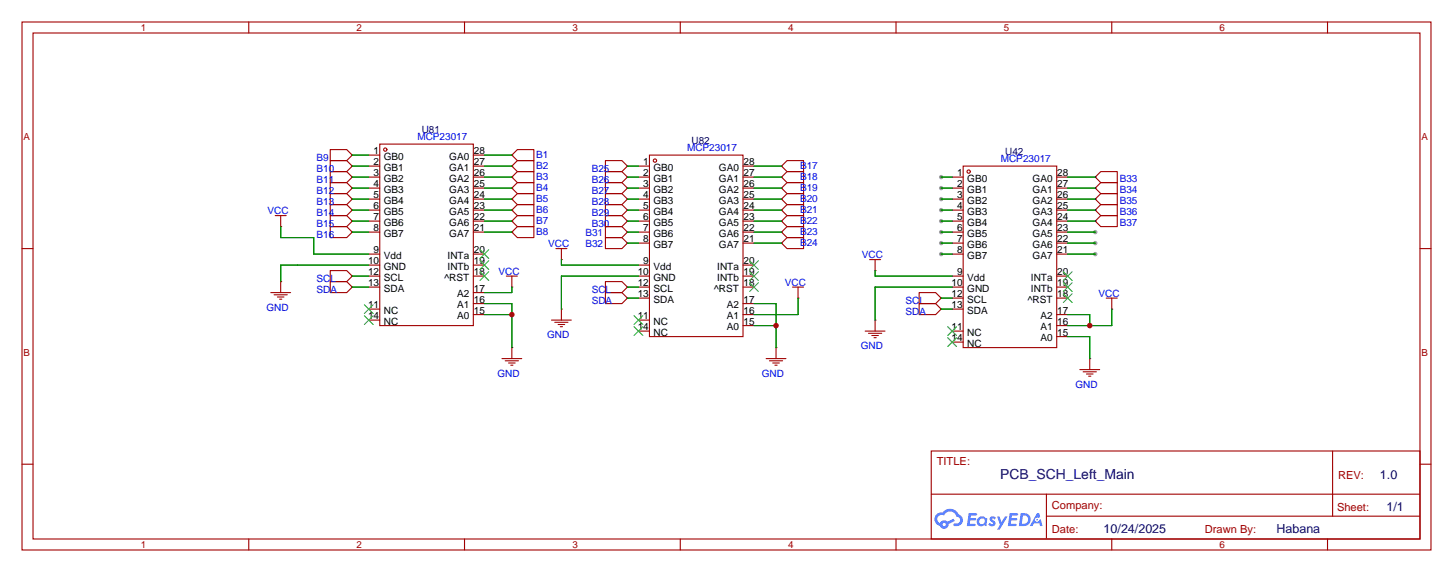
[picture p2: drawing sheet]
<svg xmlns="http://www.w3.org/2000/svg" width="335mm" height="132mm" viewBox="0 0 335 132" stroke-linecap="round" stroke-linejoin="round" font-family="sans-serif">
<g fill="#999">
<circle cx="252.7" cy="53.6" r=".51"/>
<circle cx="252.7" cy="56.1" r=".51"/>
<circle cx="252.7" cy="58.7" r=".51"/>
<circle cx="217.2" cy="40.9" r=".51"/>
<circle cx="217.2" cy="58.7" r=".51"/>
<circle cx="217.2" cy="56.1" r=".51"/>
<circle cx="217.2" cy="53.6" r=".51"/>
<circle cx="217.2" cy="51.1" r=".51"/>
<circle cx="217.2" cy="48.5" r=".51"/>
<circle cx="217.2" cy="46" r=".51"/>
<circle cx="217.2" cy="43.4" r=".51"/>
</g>
<g fill="none" stroke="#a10000" stroke-width=".25">
<path d="M5.1 5.1h325.1v121.9h-325.1zM7.6 7.6h320.1v116.9h-320.1zM57.4 5.1v2.5M107.2 5.1v2.5M157 5.1v2.5M206.8 5.1v2.5M256.5 5.1v2.5M306.3 5.1v2.5M76.2 39.6h3.8l1.3 1.3-1.3 1.3h-3.8zM76.2 37.1h3.8l1.3 1.3-1.3 1.2h-3.8zM76.2 34.5h3.8l1.3 1.3-1.3 1.3h-3.8zM81.3 38.4h.1"/>
<path d="M81.3 35.8h.1M85.1 38.4h2.5M85.1 35.8h2.5M87.6 33.3h21.6v41.9h-21.6zM109.2 38.4h2.6M109.2 35.8h2.6M118.1 38.4l1.3-1.3h3.8v2.5h-3.8zM118.1 38.4h.1M118.1 35.8h.1M119.4 34.5h3.8v2.6h-3.8l-1.3-1.3zM139.7 39.6h3.8l1.3 1.3-1.3 1.3h-3.8zM139.7 37.1h3.8l1.3 1.3-1.3 1.2h-3.8z"/>
<path d="M144.8 38.4h.1M147.3 38.4h2.6M149.9 35.8h21.5v41.9h-21.5zM171.4 38.4h2.6M180.3 38.4h.1M181.6 37.1h3.8v2.5h-3.8l-1.3-1.2zM5.1 57.4h2.5M63.5 49.8h2.5M64.8 52.3h.1M64.8 49.8v2.5M76.2 52.3h3.8l1.3 1.3-1.3 1.3h-3.8zM76.2 49.8h3.8l1.3 1.3-1.3 1.2h-3.8z"/>
<path d="M76.2 47.2h3.8l1.3 1.3-1.3 1.3h-3.8zM76.2 44.7h3.8l1.3 1.3-1.3 1.2h-3.8zM76.2 42.2h3.8l1.3 1.2-1.3 1.3h-3.8zM81.3 53.6h.1M81.3 51.1h.1M81.3 48.5h.1M81.3 46h.1M81.3 43.4h.1M81.3 40.9h.1M85.1 40.9h2.5M85.1 43.4h2.5M85.1 46h2.5"/>
<path d="M85.1 48.5h2.5M85.1 51.1h2.5M85.1 53.6h2.5M85.1 58.7h2.5M109.2 40.9h2.6M109.2 43.4h2.6M109.2 46h2.6M109.2 48.5h2.6M109.2 51.1h2.6M109.2 53.6h2.6M109.2 58.7h2.6M118.1 53.6l1.3-1.3h3.8v2.6h-3.8z"/>
<path d="M118.1 53.6h.1M118.1 51.1l1.3-1.3h3.8v2.5h-3.8zM118.1 51.1h.1M118.1 48.5l1.3-1.3h3.8v2.6h-3.8zM118.1 48.5h.1M118.1 46l1.3-1.3h3.8v2.5h-3.8zM118.1 46h.1M118.1 43.4l1.3-1.2h3.8v2.5h-3.8zM118.1 43.4h.1M118.1 40.9l1.3-1.3h3.8v2.6h-3.8zM118.1 40.9h.1M128.3 57.4h2.5"/>
<path d="M129.5 59.9h.1M129.5 57.4v2.5M139.7 49.8h3.8l1.3 1.3-1.3 1.2h-3.8zM139.7 47.2h3.8l1.3 1.3-1.3 1.3h-3.8zM139.7 44.7h3.8l1.3 1.3-1.3 1.2h-3.8zM139.7 42.2h3.8l1.3 1.2-1.3 1.3h-3.8zM144.8 51.1h.1M144.8 48.5h.1M144.8 46h.1M144.8 43.4h.1M144.8 40.9h.1M147.3 40.9h2.6"/>
<path d="M147.3 43.4h2.6M147.3 46h2.6M147.3 48.5h2.6M147.3 51.1h2.6M147.3 53.6h2.6M147.3 56.1h2.6M171.4 40.9h2.6M171.4 43.4h2.6M171.4 46h2.6M171.4 48.5h2.6M171.4 51.1h2.6M171.4 53.6h2.6"/>
<path d="M171.4 56.1h2.6M180.3 56.1h.1M180.3 53.6h.1M180.3 51.1h.1M180.3 48.5h.1M180.3 46h.1M180.3 43.4h.1M180.3 40.9l1.3-1.3h3.8v2.6h-3.8zM180.3 40.9h.1M181.6 54.9h3.8v2.5h-3.8l-1.3-1.3zM181.6 52.3h3.8v2.6h-3.8l-1.3-1.3zM181.6 49.8h3.8v2.5h-3.8l-1.3-1.2z"/>
<path d="M181.6 47.2h3.8v2.6h-3.8l-1.3-1.3zM181.6 44.7h3.8v2.5h-3.8l-1.3-1.2zM181.6 42.2h3.8v2.5h-3.8l-1.3-1.3zM327.7 57.4h2.5M62.5 67.6h4.6M63.2 68.1h3.1M64 68.6h1.5M64.5 69.1h.5M64.8 65h.1M64.8 65v2.6M76.2 65h3.8l1.3 1.3-1.3 1.3h-3.8zM76.2 62.5h3.8l1.3 1.3-1.3 1.2h-3.8z"/>
<path d="M81.3 66.3h.1M81.3 63.8h.1M85.1 73.9h2.5M85.1 66.3h2.5M85.1 61.2h2.5M85.1 63.8h2.5M85.1 71.4h2.5M109.2 67.6h2.6M109.2 61.2h2.6M109.2 63.8h2.6M109.2 72.6h2.6M109.2 70.1h2.6"/>
<path d="M127.3 73.9h4.5M128 74.4h3.1M128.8 74.9h1.5M129.3 75.4h.5M129.5 71.4h.1M129.5 71.4v2.5M139.7 67.6h3.8l1.3 1.2-1.3 1.3h-3.8zM139.7 65h3.8l1.3 1.3-1.3 1.3h-3.8zM144.8 68.8h.1M144.8 66.3h.1M147.3 73.9h2.6M147.3 66.3h2.6"/>
<path d="M147.3 61.2h2.6M147.3 63.8h2.6M147.3 68.8h2.6M147.3 76.5h2.6M171.4 66.3h2.6M171.4 61.2h2.6M171.4 63.8h2.6M171.4 75.2h2.6M171.4 72.6h2.6M171.4 70.1h2.6M182.9 66.3h2.5M184.1 68.8h.1"/>
<path d="M184.1 66.3v2.5M115.8 82.8h4.6M116.6 83.3h3M117.3 83.8h1.6M117.9 84.3h.5M118.1 80.3h.1M118.1 80.3v2.5M176.8 82.8h4.6M177.5 83.3h3.1M178.3 83.8h1.5M178.8 84.3h.5M179.1 80.3h.1"/>
<path d="M179.1 80.3v2.5M5.1 107.2h2.5M214.9 104.1h112.8v20.4h-112.8zM214.9 114.1h112.7M241.5 119.2h86.1M241.5 114.1v10.2M307.5 104.2v15M327.7 107.2h2.5M57.4 124.5v2.5M107.2 124.5v2.5M157 124.5v2.5M206.8 124.5v2.5"/>
<path d="M256.5 124.5v2.5M306.3 124.5v2.5"/>
<circle cx="88.9" cy="34.5" r=".38"/>
<circle cx="151.1" cy="37.1" r=".38"/>
</g>
<g fill="none" stroke="#3c3" stroke-width=".25">
<path d="M110.7 57.7l2.1 2M112.8 57.7l-2.1 2M84.1 70.4l2 2M84.1 72.9l2 2M86.1 70.4l-2 2M86.1 72.9l-2 2M110.7 62.7l2.1 2.1M110.7 60.2l2.1 2M112.8 62.7l-2.1 2.1M112.8 60.2l-2.1 2M146.3 72.9l2 2M146.3 75.4l2 2.1"/>
<path d="M148.3 72.9l-2 2M148.3 75.4l-2 2.1M173 65.3l2 2M173 62.7l2 2.1M173 60.2l2 2M175 65.3l-2 2M175 62.7l-2 2.1M175 60.2l-2 2"/>
</g>
<g fill="#5487ff">
<path d="M228.6 119.4l.5-.2 .4 .1 .3 .3-.3 .4a.34 .34 0 0 0-.2-.3 .34 .34 0 0 0-.4 .1v.1a.85 .85 0 0 1 .7 .7 .85 .85 0 0 1-.3 .8l-.6 .1-.7-.4 .4-.4 .5 .3 .3-.1-.1-.2a.88 .88 0 0 1-.5-1.3z"/>
<path d="M230.1 119.3h.5l.5 1.3 .8-1.3h.6l-1.8 3h-.6l.6-1.1z"/>
<path d="M223.5 118.5l2 .1-.1 .4h-1.4v.6h1.1l.2 .3-.3 .3h-1.1l-.1 .8h1.2l.1 .2-.1 .2-1.9 .1z"/>
<path d="M233 118.5l1.9 .1-.1 .4h-1.3l-.1 .6h1.1l.2 .3-.2 .3h-1.2l-.1 .8h1.3l.1 .2-.1 .2-1.9 .1z"/>
<path d="M239.3 118.5h.5l.2 .9-.4 .2a.5 .5 0 0 0-.8 .2 .5 .5 0 0 0 .4 .7 .5 .5 0 0 0 .6-.4l.3-.2 .5 1.6h-.6l-.2-.7h-1.2l-.4 .7h-.6z"/>
<path d="M235.5 118.5l-.4 3h1a1.52 1.52 0 0 0 1.7-1.5 1.52 1.52 0 0 0-1.8-1.5zM236 119a1.03 1.03 0 0 1 1.2 1.2 1.03 1.03 0 0 1-1.4 .8z"/>
<path d="M225.7 119.7a1.11 1.11 0 0 0-.1 1.5 1.11 1.11 0 0 0 1.6 .1l.4 .2 .2-1.7-.4-.2a1.07 1.07 0 0 0-1.7 .1zM225.9 120.4a.67 .67 0 0 1 1.3 0 .67 .67 0 0 1-1.3 0z"/>
<path d="M216.1 118.8a1.57 1.57 0 0 0 .8 2.6 1.04 1.04 0 0 0 1.2 .7 1.04 1.04 0 0 0 .8-1.1l1.4-.7-.3-.5-1.4 .7-.4-.3a1.05 1.05 0 0 0-1.3 .6 1 1 0 0 1-.5-1.4 1 1 0 0 1 1.4-.3 1.53 1.53 0 0 1 1.6-1 1.53 1.53 0 0 1 1.4 1.2 .82 .82 0 0 1 .7 1 .82 .82 0 0 1-1.1 .6 .31 .31 0 0 0-.4 .2 .31 .31 0 0 0 .3 .4 1.43 1.43 0 0 0 1.8-.9 1.43 1.43 0 0 0-.9-1.8 2.26 2.26 0 0 0-3.8-.5l-.7 .1zM217.5 121.1a.39 .39 0 0 1 .7 0 .39 .39 0 0 1-.7 0z"/>
<circle cx="239.3" cy="120" r=".19"/>
</g>
<g fill="none" stroke="#a10000" stroke-width=".25">
<path d="M222.2 38.4h21.6v41.9h-21.6zM139.7 52.3h3.8l1.3 1.3-1.3 1.3h-3.8zM139.7 54.9h3.8l1.3 1.2-1.3 1.3h-3.8zM144.8 53.6h.1M144.8 56.1h.1M200.7 59.9h2.5M201.9 59.9v2.6M219.7 40.9h2.5M219.7 43.4h2.5M219.7 46h2.5M219.7 48.5h2.5M219.7 51.1h2.5"/>
<path d="M219.7 53.6h2.5M219.7 56.1h2.5M219.7 58.7h2.5M243.8 40.9h2.6M243.8 43.4h2.6M243.8 46h2.6M243.8 48.5h2.6M243.8 51.1h2.6M243.8 53.6h2.6M243.8 56.1h2.6M243.8 58.7h2.6M252.7 40.9l1.3-1.3h3.8v2.6h-3.8z"/>
<path d="M252.7 40.9h.1M252.7 43.4h.1M252.7 46h.1M252.7 48.5h.1M252.7 51.1h.1M254 42.2h3.8v2.5h-3.8l-1.3-1.3zM254 44.7h3.8v2.5h-3.8l-1.3-1.2zM254 47.2h3.8v2.6h-3.8l-1.3-1.3zM254 49.8h3.8v2.5h-3.8l-1.3-1.2zM116.8 63.8h2.6M118.1 66.3h.1M118.1 63.8v2.5"/>
<path d="M199.6 76.5h4.6M200.4 77h3.1M201.2 77.5h1.5M201.7 78h.5M201.9 73.9h.1M201.9 62.5h.1M201.9 73.9v2.6M212.1 67.6h3.8l1.3 1.2-1.3 1.3h-3.8zM212.1 70.1h3.8l1.3 1.3-1.3 1.2h-3.8zM217.2 68.8h.1M217.2 71.4h.1M219.7 63.8h2.5"/>
<path d="M219.7 66.3h2.5M219.7 76.5h2.5M219.7 68.8h2.5M219.7 71.4h2.5M219.7 79h2.5M243.8 63.8h2.6M243.8 66.3h2.6M243.8 68.8h2.6M243.8 77.7h2.6M243.8 75.2h2.6M243.8 72.6h2.6M255.3 68.8h2.5"/>
<path d="M256.5 71.4h.1M256.5 68.8v2.6M249.2 85.3h4.5M249.9 85.9h3.1M250.7 86.4h1.5M251.2 86.9h.5M251.5 82.8h.1M251.5 82.8v2.5"/>
<circle cx="223.5" cy="39.6" r=".38"/>
</g>
<path d="M218.7 75.4l2 2.1M218.7 78l2 2M220.7 75.4l-2 2.1M220.7 78l-2 2M245.4 67.8l2 2M245.4 65.3l2 2M245.4 62.7l2 2.1M247.4 67.8l-2 2M247.4 65.3l-2 2M247.4 62.7l-2 2.1" fill="none" stroke="#3c3" stroke-width=".25"/>
<g fill="none" stroke="#008700" stroke-width=".25">
<path d="M81.3 35.8h3.8M81.3 38.4h3.8M111.8 35.8h6.3M111.8 38.4h6.3M144.8 38.4h2.5M174 38.4h6.3M64.8 52.3v2.6h7.6v3.8h12.7M81.3 40.9h3.8M81.3 43.4h3.8M81.3 46h3.8M81.3 48.5h3.8M81.3 51.1h3.8"/>
<path d="M81.3 53.6h3.8M111.8 40.9h6.3M111.8 43.4h6.3M111.8 46h6.3M111.8 48.5h6.3M111.8 51.1h6.3M111.8 53.6h6.3M129.5 59.9v1.3h17.8M144.8 40.9h2.5M144.8 43.4h2.5M144.8 46h2.5M144.8 48.5h2.5"/>
<path d="M144.8 51.1h2.5M144.8 53.6h2.5M144.8 56.1h2.5M174 40.9h6.3M174 43.4h6.3M174 46h6.3M174 48.5h6.3M174 51.1h6.3M174 53.6h6.3M174 56.1h6.3M217.2 58.7h2.5M217.2 40.9h2.5"/>
<path d="M217.2 43.4h2.5M217.2 46h2.5M217.2 48.5h2.5M217.2 51.1h2.5M217.2 53.6h2.5M217.2 56.1h2.5M246.4 58.7h6.3M246.4 40.9h6.3M246.4 43.4h6.3M246.4 46h6.3M246.4 48.5h6.3M246.4 51.1h6.3"/>
<path d="M246.4 53.6h6.3M246.4 56.1h6.3M81.3 63.8h3.8M81.3 66.3h3.8M85.1 61.2h-20.3v3.8M111.8 70.1h6.3v10.2M111.8 72.6h6.3M118.1 66.3v1.3h-6.3M144.8 68.8h2.5M144.8 66.3h2.5M147.3 63.8h-17.8v7.6M174 70.1h5.1v10.2"/>
<path d="M174 75.2h5.1M184.1 68.8v3.8h-10.1M201.9 62.5v1.3h17.8M217.2 68.8h2.5M217.2 71.4h2.5M219.7 66.3h-17.8v7.6M246.4 72.6h5.1v2.6M246.4 77.7h5.1v5.1M256.5 71.4v3.8h-10.1"/>
</g>
<g fill="#c00">
<circle cx="179.1" cy="75.2" r=".63"/>
<circle cx="118.1" cy="72.6" r=".63"/>
<circle cx="251.5" cy="75.2" r=".63"/>
</g>
<text font-size="3.2" fill="#000080" x="230.8" y="110.5">PCB_SCH_Left_Main</text>
<g font-size="2.9" fill="#000080">
<text x="318.4" y="110.7">1.0</text>
<text x="319.9" y="118.1">1/1</text>
<text x="254.7" y="123.2">10/24/2025</text>
<text x="294.5" y="123.1">Habana</text>
</g>
<g font-size="2.6" fill="#a00000">
<text x="216.2" y="107.3">TITLE:</text>
<text x="308.8" y="110.7">REV:</text>
<text x="242.7" y="117.5">Company:</text>
<text x="308.5" y="118">Sheet:</text>
<text x="242.7" y="123.1">Date:</text>
<text x="278" y="123.1">Drawn By:</text>
</g>
<g font-size="2.3">
<text x="86.2" y="35.6">1</text>
<text x="109.3" y="35.6">28</text>
<text x="86.2" y="38.1">2</text>
<text x="86.2" y="40.7">3</text>
<text x="88.6" y="36.9">GB0</text>
<text x="88.6" y="39.4">GB1</text>
<text x="88.6" y="41.9">GB2</text>
<text x="103.7" y="41.9">GA2</text>
<text x="103.7" y="39.4">GA1</text>
<text x="103.7" y="36.9">GA0</text>
<text x="109.3" y="40.7">26</text>
<text x="109.3" y="38.1">27</text>
<text x="148.4" y="38.1">1</text>
<text x="148.4" y="40.7">2</text>
<text x="150.8" y="39.4">GB0</text>
<text x="150.8" y="41.9">GB1</text>
<text x="165.9" y="41.9">GA1</text>
<text x="165.9" y="39.4">GA0</text>
<text x="171.6" y="40.7">27</text>
<text x="171.6" y="38.1">28</text>
<text x="220.8" y="40.7">1</text>
<text x="223.2" y="41.9">GB0</text>
<text x="238.3" y="41.9">GA0</text>
<text x="244" y="40.7">28</text>
<text x="86.2" y="43.2">4</text>
<text x="86.2" y="45.7">5</text>
<text x="88.6" y="44.5">GB3</text>
<text x="88.6" y="47">GB4</text>
<text x="103.7" y="47">GA4</text>
<text x="103.7" y="44.5">GA3</text>
<text x="109.3" y="45.7">24</text>
<text x="109.3" y="43.2">25</text>
<text x="148.4" y="43.2">3</text>
<text x="148.4" y="45.7">4</text>
<text x="150.8" y="44.5">GB2</text>
<text x="150.8" y="47">GB3</text>
<text x="165.9" y="47">GA3</text>
<text x="165.9" y="44.5">GA2</text>
<text x="171.6" y="45.7">25</text>
<text x="171.6" y="43.2">26</text>
<text x="220.8" y="43.2">2</text>
<text x="220.8" y="45.7">3</text>
<text x="223.2" y="44.5">GB1</text>
<text x="223.2" y="47">GB2</text>
<text x="238.3" y="47">GA2</text>
<text x="238.3" y="44.5">GA1</text>
<text x="244" y="45.7">26</text>
<text x="244" y="43.2">27</text>
<text x="86.2" y="48.3">6</text>
<text x="86.2" y="50.8">7</text>
<text x="86.2" y="53.4">8</text>
<text x="88.6" y="49.6">GB5</text>
<text x="88.6" y="52.1">GB6</text>
<text x="103.7" y="52.1">GA6</text>
<text x="103.7" y="49.6">GA5</text>
<text x="109.3" y="53.4">21</text>
<text x="109.3" y="50.8">22</text>
<text x="109.3" y="48.3">23</text>
<text x="148.4" y="48.3">5</text>
<text x="148.4" y="50.8">6</text>
<text x="148.4" y="53.4">7</text>
<text x="150.8" y="49.6">GB4</text>
<text x="150.8" y="52.1">GB5</text>
<text x="165.9" y="52.1">GA5</text>
<text x="165.9" y="49.6">GA4</text>
<text x="171.6" y="53.4">22</text>
<text x="171.6" y="50.8">23</text>
<text x="171.6" y="48.3">24</text>
<text x="220.8" y="48.3">4</text>
<text x="220.8" y="50.8">5</text>
<text x="220.8" y="53.4">6</text>
<text x="223.2" y="49.6">GB3</text>
<text x="223.2" y="52.1">GB4</text>
<text x="238.3" y="52.1">GA4</text>
<text x="238.3" y="49.6">GA3</text>
<text x="244" y="53.4">23</text>
<text x="244" y="50.8">24</text>
<text x="244" y="48.3">25</text>
<text x="86.2" y="58.4">9</text>
<text x="88.6" y="54.6">GB7</text>
<text x="88.6" y="59.7">Vdd</text>
<text x="103.3" y="59.7">INTa</text>
<text x="103.7" y="54.6">GA7</text>
<text x="109.3" y="58.4">20</text>
<text x="148.4" y="55.9">8</text>
<text x="150.8" y="54.6">GB6</text>
<text x="150.8" y="57.2">GB7</text>
<text x="165.9" y="57.2">GA7</text>
<text x="165.9" y="54.6">GA6</text>
<text x="171.6" y="55.9">21</text>
<text x="220.8" y="55.9">7</text>
<text x="220.8" y="58.4">8</text>
<text x="223.2" y="54.6">GB5</text>
<text x="223.2" y="57.2">GB6</text>
<text x="223.2" y="59.7">GB7</text>
<text x="238.3" y="59.7">GA7</text>
<text x="238.3" y="57.2">GA6</text>
<text x="238.3" y="54.6">GA5</text>
<text x="244" y="58.4">21</text>
<text x="244" y="55.9">22</text>
<text x="84.9" y="61">10</text>
<text x="84.9" y="63.5">12</text>
<text x="88.6" y="62.3">GND</text>
<text x="88.6" y="64.8">SCL</text>
<text x="102.6" y="64.8">^RST</text>
<text x="103.3" y="62.3">INTb</text>
<text x="109.3" y="63.5">18</text>
<text x="109.3" y="61">19</text>
<text x="147.2" y="63.5">10</text>
<text x="148.4" y="61">9</text>
<text x="150.8" y="62.3">Vdd</text>
<text x="150.8" y="64.8">GND</text>
<text x="165.5" y="64.8">INTb</text>
<text x="165.5" y="62.3">INTa</text>
<text x="171.6" y="63.5">19</text>
<text x="171.6" y="61">20</text>
<text x="220.8" y="63.5">9</text>
<text x="223.2" y="64.8">Vdd</text>
<text x="237.9" y="64.8">INTa</text>
<text x="244" y="63.5">20</text>
<text x="84.9" y="71.1">11</text>
<text x="84.9" y="66.1">13</text>
<text x="88.6" y="67.3">SDA</text>
<text x="105.5" y="71.1">A1</text>
<text x="105.5" y="68.6">A2</text>
<text x="109.3" y="69.9">16</text>
<text x="109.3" y="67.3">17</text>
<text x="147.2" y="66.1">12</text>
<text x="147.2" y="68.6">13</text>
<text x="150.8" y="67.3">SCL</text>
<text x="150.8" y="69.9">SDA</text>
<text x="164.8" y="67.3">^RST</text>
<text x="167.7" y="71.1">A2</text>
<text x="171.6" y="69.9">17</text>
<text x="171.6" y="66.1">18</text>
<text x="219.6" y="66.1">10</text>
<text x="219.6" y="68.6">12</text>
<text x="219.6" y="71.1">13</text>
<text x="223.2" y="67.3">GND</text>
<text x="223.2" y="69.9">SCL</text>
<text x="237.2" y="69.9">^RST</text>
<text x="237.9" y="67.3">INTb</text>
<text x="244" y="68.6">18</text>
<text x="244" y="66.1">19</text>
<text x="84.9" y="73.7">14</text>
<text x="88.6" y="72.4">NC</text>
<text x="88.6" y="75">NC</text>
<text x="105.5" y="73.7">A0</text>
<text x="109.3" y="72.4">15</text>
<text x="147.2" y="73.7">11</text>
<text x="147.2" y="76.2">14</text>
<text x="150.8" y="75">NC</text>
<text x="150.8" y="77.5">NC</text>
<text x="167.7" y="76.2">A0</text>
<text x="167.7" y="73.7">A1</text>
<text x="171.6" y="75">15</text>
<text x="171.6" y="72.4">16</text>
<text x="219.6" y="76.2">11</text>
<text x="223.2" y="77.5">NC</text>
<text x="223.2" y="72.4">SDA</text>
<text x="240.1" y="76.2">A1</text>
<text x="240.1" y="73.7">A2</text>
<text x="244" y="77.5">15</text>
<text x="244" y="75">16</text>
<text x="244" y="72.4">17</text>
<text x="219.6" y="78.8">14</text>
<text x="223.2" y="80">NC</text>
<text x="240.1" y="78.8">A0</text>
</g>
<g font-size="2.3" fill="#00f">
<text x="96.3" y="32.4">MCP23017</text>
<text x="158.5" y="34.9">MCP23017</text>
<text x="73" y="39.6">B10</text>
<text x="73" y="37.1">B9</text>
<text x="123.7" y="41.6">B3</text>
<text x="123.7" y="39.1">B2</text>
<text x="123.7" y="36.5">B1</text>
<text x="136.5" y="39.6">B25</text>
<text x="184.6" y="41.6">B18</text>
<text x="184.6" y="39.1">B17</text>
<text x="230.9" y="37.5">MCP23017</text>
<text x="258.4" y="42">B33</text>
<text x="73" y="47.3">B13</text>
<text x="73" y="44.7">B12</text>
<text x="73" y="42.2">B11</text>
<text x="123.7" y="46.7">B5</text>
<text x="123.7" y="44.1">B4</text>
<text x="136.5" y="47.3">B28</text>
<text x="136.5" y="44.7">B27</text>
<text x="136.5" y="42.2">B26</text>
<text x="184.6" y="46.7">B20</text>
<text x="184.6" y="44.2">B19</text>
<text x="258.4" y="44.5">B34</text>
<text x="258.4" y="47.1">B35</text>
<text x="61.7" y="49.4">VCC</text>
<text x="73" y="52.3">B15</text>
<text x="73" y="49.8">B14</text>
<text x="123.7" y="51.8">B7</text>
<text x="123.7" y="49.2">B6</text>
<text x="136.5" y="52.3">B30</text>
<text x="136.5" y="49.8">B29</text>
<text x="184.6" y="51.8">B22</text>
<text x="184.6" y="49.2">B21</text>
<text x="258.4" y="49.6">B36</text>
<text x="258.4" y="52.1">B37</text>
<text x="73" y="54.9">B16</text>
<text x="123.7" y="54.3">B8</text>
<text x="126.5" y="57.1">VCC</text>
<text x="135.1" y="54.6">B31</text>
<text x="135.1" y="57.1">B32</text>
<text x="184.6" y="56.9">B24</text>
<text x="184.6" y="54.3">B23</text>
<text x="198.9" y="59.6">VCC</text>
<text x="73" y="65">SCL</text>
<text x="115.1" y="63.4">VCC</text>
<text x="181.1" y="66">VCC</text>
<text x="61.5" y="71.8">GND</text>
<text x="73" y="67.6">SDA</text>
<text x="136.5" y="70.1">SDA</text>
<text x="136.5" y="67.6">SCL</text>
<text x="208.9" y="70.1">SCL</text>
<text x="253.5" y="68.5">VCC</text>
<text x="208.9" y="72.7">SDA</text>
<text x="126.2" y="78.1">GND</text>
<text x="198.6" y="80.7">GND</text>
<text x="114.8" y="87">GND</text>
<text x="175.8" y="87">GND</text>
<text x="248.2" y="89.6">GND</text>
</g>
<g font-size="2.3" fill="#000080">
<text x="97.3" y="30.6">U81</text>
<text x="159.6" y="33.2">U82</text>
<text x="231.9" y="35.7">U42</text>
</g>
<g font-size="2.2" fill="#a00000">
<text x="32.5" y="7.1">1</text>
<text x="82.3" y="7.1">2</text>
<text x="132.1" y="7.1">3</text>
<text x="181.9" y="7.1">4</text>
<text x="231.6" y="7.1">5</text>
<text x="281.4" y="7.1">6</text>
<text x="5.5" y="32.4">A</text>
<text x="328" y="32.4">A</text>
<text x="5.5" y="82.2">B</text>
<text x="328" y="82.2">B</text>
<text x="32.5" y="126.5">1</text>
<text x="82.3" y="126.5">2</text>
<text x="132.1" y="126.5">3</text>
<text x="181.9" y="126.5">4</text>
<text x="231.6" y="126.5">5</text>
<text x="281.4" y="126.5">6</text>
</g>
</svg>
